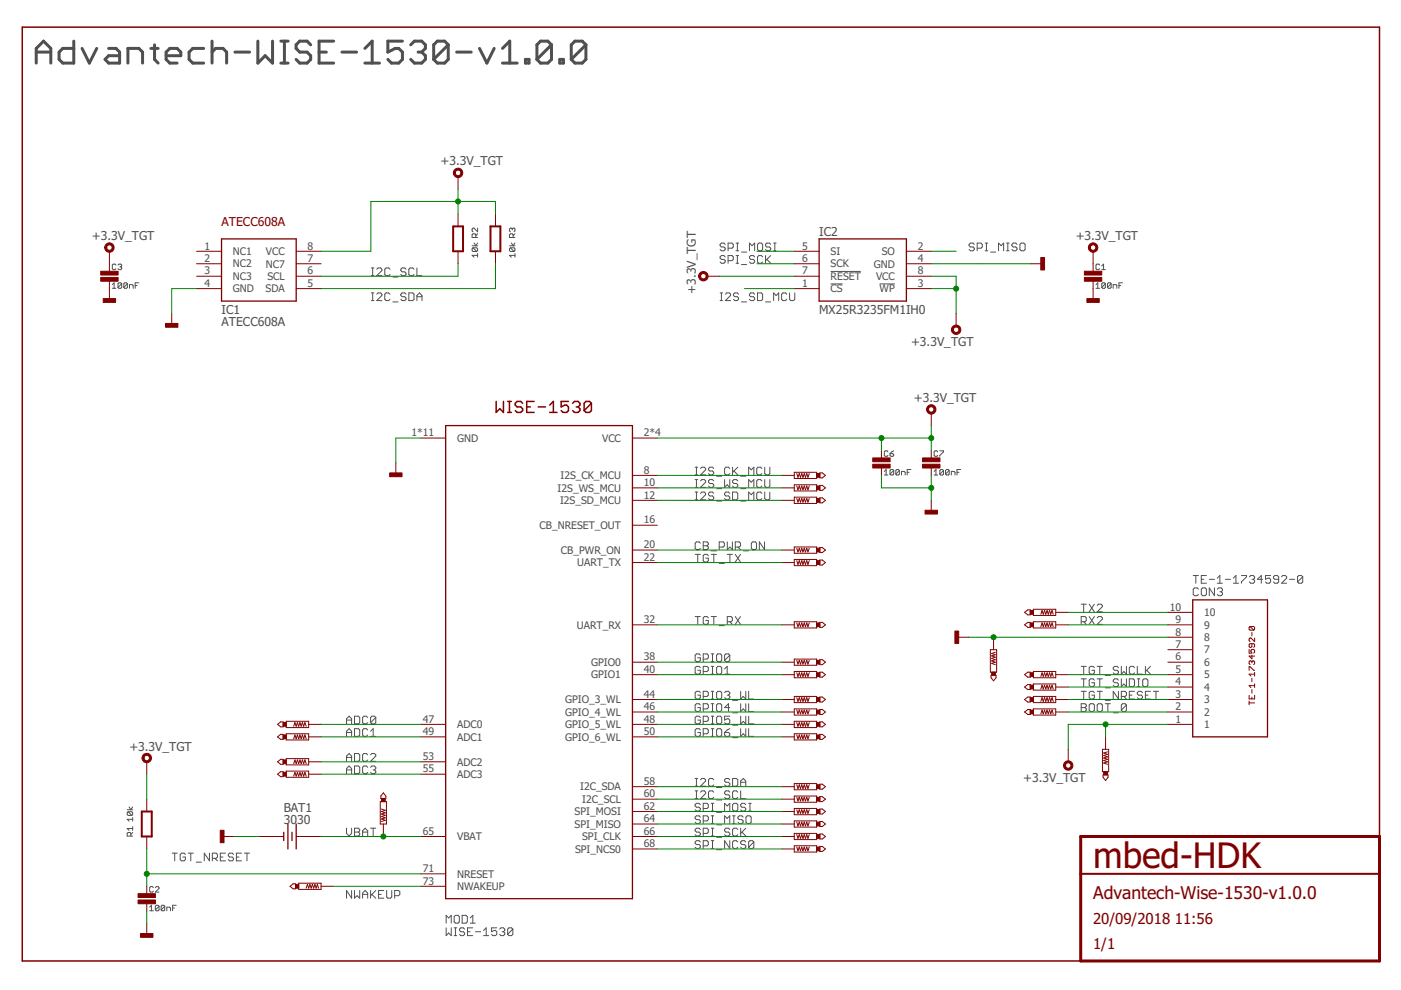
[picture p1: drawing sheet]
<svg xmlns="http://www.w3.org/2000/svg" width="297mm" height="210mm" viewBox="0 0 297 210" stroke-linecap="round" stroke-linejoin="round" font-family="sans-serif">
<g fill="none" stroke="#505050" stroke-width=".63">
<path d="M7.7 13.4v-3.1l1.5-1.6 1.6 1.6v3.1M7.7 11h3.1M15.6 8.7v4.7h-2.3l-.8-.8v-1.6l.8-.7h2.3M17.4 10.3l1.5 3.1 1.6-3.1M23 10.3h1.6l.8 .7v2.4h-2.4l-.7-.8 .7-.8h2.4M27.1 13.4v-3.1h2.3l.8 .7v2.4M32 10.3h1.5M32.8 9.5v3.1l.7 .8M35.2 11.8h3.1v-.8l-.8-.7h-1.5l-.8 .7v1.6l.8 .8h1.5M43.2 10.3h-2.3l-.8 .7v1.6l.8 .8h2.3M45 11l.7-.7h1.6l.7 .7v2.4M45 8.7v4.7"/>
<path d="M49.8 11h3.1M54.7 8.7v4.7l1.5-1.6 1.6 1.6v-4.7M59.5 13.4h1.6M59.5 8.7h1.6M60.3 8.7v4.7M65.9 9.5l-.8-.8h-1.6l-.7 .8v.8l.7 .7h1.6l.8 .8v.8l-.8 .8h-1.6l-.7-.8M67.6 11h1.6M70.7 8.7h-3.1v4.7h3.1M72.5 11h3.1M77.4 13.4h3.1M77.4 10.3l1.5-1.6v4.7M85.3 8.7h-3.1v2.3l1.6-.7h.7l.8 .7v1.6l-.8 .8h-1.5l-.8-.8"/>
<path d="M87.1 9.5l.8-.8h1.5l.8 .8v.8l-.8 .7M88.6 11h.8M89.4 11l.8 .8v.8l-.8 .8h-1.5l-.8-.8M95 9.5v3.1l-.7 .8h-1.6l-.8-.8M95 9.5l-.7-.8h-1.6l-.8 .8v3.1M95 9.5l-3.1 3.1M96.8 11h3.1M101.7 10.3l1.5 3.1 1.6-3.1M106.5 13.4h3.1M106.5 10.3l1.6-1.6v4.7M111.4 12.6h.8v.8h-.8zM116.9 9.5v3.1l-.8 .8h-1.5l-.8-.8"/>
<path d="M116.9 9.5l-.8-.8h-1.5l-.8 .8v3.1M116.9 9.5l-3.1 3.1M118.7 12.6h.8v.8h-.8zM124.2 9.5v3.1l-.8 .8h-1.5l-.8-.8M124.2 9.5l-.8-.8h-1.5l-.8 .8v3.1M124.2 9.5l-3.1 3.1"/>
</g>
<g fill="none" stroke="#505050" stroke-width=".21">
<path d="M24.6 56.2l-.2-.2h-.4l-.2 .2v.8l.2 .2h.4l.2-.2M25 56.2l.2-.2h.4l.2 .2-.2 .4M25.4 56.6h.2M25.6 56.6l.2 .2-.2 .4h-.4l-.2-.2M29.4 60h-.7v1.1M78.7 58.5h.6M78.7 56.8h.6M79 56.8v1.7M79.9 57.1l.3-.3h.5l.3 .3v.3l-1.1 1.1h1.1M82.7 57.1l-.3-.3h-.5l-.3 .3v1.1l.3 .3h.5l.3-.3M83.3 58.7h1.1M86.1 57.1l-.3-.3h-.5l-.3 .3v.3l.3 .2h.5l.3 .3v.3l-.3 .3h-.5l-.3-.3"/>
<path d="M87.8 57.1l-.3-.3h-.5l-.3 .3v1.1l.3 .3h.5l.3-.3M88.4 56.8v1.7h1.1M100.1 52.1h1.2M100.3 52.5h.8l.2 .2v.4l-.2 .2M100.3 52.5l-.2 .2v.4l.2 .2h.8M100.3 52.5l.8 .8M100.5 51.5l.4 .6 .4-.6M100.9 50.4v-.6l-.2-.2h-.4l-.2 .2v.6h1.2M101.3 54.1h-1.2l.4 .4M101.3 48.4v.7l-.8-.7-.4 .2v.3l.2 .2M101.3 53.8v.7M101.3 49.6l-.4 .4"/>
<path d="M108 52.1h1.2M108.2 52.5l-.2 .2v.4l.2 .2h.8M108.2 52.5h.8l.2 .2v.4l-.2 .2M108.2 52.5l.8 .8M108.4 51.5l.4 .6 .4-.6M108.6 48.6l.2-.2 .4 .2v.3l-.2 .2M108.6 48.6l-.2-.2-.4 .2v.3l.2 .2M108.6 48.6v.1M108.8 50.4v-.6l-.2-.2h-.4l-.2 .2v.6h1.2M109.2 54.1h-1.2l.4 .4M109.2 53.8v.7M109.2 49.6l-.4 .4"/>
<path d="M153.8 54.5l-.3-.3h-.5l-.3 .3v.2l.3 .3h.5l.3 .3v.2l-.3 .3h-.5l-.3-.3M153.8 51.8l-.3-.3h-.5l-.3 .3v.3l.3 .3h.5l.3 .2v.3l-.3 .3h-.5l-.3-.3M154.4 55.3h.8l.3-.3v-.5l-.3-.3h-.8v1.6M154.4 52.6h.8l.3-.2v-.6l-.3-.3h-.8v1.7M156.1 54.2h.5M156.1 55.8h.5M156.1 51.5h.5M156.1 53.2h.5M156.3 51.5v1.7M156.3 54.2v1.6M157.2 56.1h1.1M157.2 53.4h1.1"/>
<path d="M158.9 53.2v-1.7l.5 .6 .6-.6v1.7M160 54.5l-.3-.3h-.5l-.3 .3v.2l.3 .3h.5l.3 .3v.2l-.3 .3h-.5l-.3-.3M160.6 51.8l.3-.3h.5l.3 .3v1.1l-.3 .3h-.5l-.3-.3zM161.7 54.5l-.3-.3h-.5l-.3 .3v1l.3 .3h.5l.3-.3M162.3 54.2v1.6M162.6 55l.8 .8M163.4 51.8l-.3-.3h-.5l-.3 .3v.3l.3 .3h.5l.3 .2v.3l-.3 .3h-.5l-.3-.3M163.4 54.2l-1.1 1.1M164 51.5h.5M164 53.2h.5M164.3 51.5v1.7M176.1 57.6h6.4"/>
<path d="M206.6 51.8l-.3-.3h-.6l-.2 .3v.3l.2 .3h.6l.3 .2v.3l-.3 .3h-.6l-.2-.3M207.2 52.6h.8l.3-.2v-.6l-.3-.3h-.8v1.7M208.9 51.5h.5M208.9 53.2h.5M209.1 51.5v1.7M210 53.4h1.1M211.7 53.2v-1.7l.6 .6 .5-.6v1.7M213.4 51.5h.6M213.4 53.2h.6M213.7 51.5v1.7M215.6 51.8l-.2-.3h-.6l-.3 .3v.3l.3 .3h.6l.2 .2v.3l-.2 .3h-.6l-.3-.3M216.5 51.5h.6l.2 .3v1.1l-.2 .3h-.6l-.3-.3v-1.1z"/>
<path d="M233.2 56.2l-.2-.2h-.4l-.2 .2v.8l.2 .2h.4l.2-.2M233.6 56.4l.4-.4v1.2M233.6 57.2h.8M238 60h-.8v1.1M23.8 60.3l.4-.3v1.1M23.8 61.1h.8M25.8 60.2v.7l-.2 .2h-.4l-.2-.2M25.8 60.2l-.2-.2h-.4l-.2 .2v.7M25.8 60.2l-.8 .7M27 60.2v.7l-.2 .2h-.4l-.2-.2M27 60.2l-.2-.2h-.4l-.2 .2v.7M27 60.2l-.8 .7"/>
<path d="M27.5 61.1v-.8h.5l.2 .2v.6M28.7 60.5h.4M78.7 63.7h.6M78.7 62.1h.6M79 62.1v1.6M79.9 62.4l.3-.3h.5l.3 .3v.3l-1.1 1h1.1M82.7 62.4l-.3-.3h-.5l-.3 .3v1.1l.3 .2h.5l.3-.2M83.3 64h1.1M86.1 62.4l-.3-.3h-.5l-.3 .3v.3l.3 .2h.5l.3 .3v.3l-.3 .2h-.5l-.3-.2M86.7 62.1h.8l.3 .3v1.1l-.3 .2h-.8zM88.4 63.7v-1l.5-.6 .6 .6v1M88.4 62.9h1.1"/>
<path d="M152.7 63.7h.5M152.7 62.1h.5M153 62.1v1.6M153.8 62.4l.3-.3h.5l.3 .3v.3l-1.1 1h1.1M156.6 62.4l-.3-.3h-.5l-.3 .3v.3l.3 .2h.5l.3 .3v.3l-.3 .2h-.5l-.3-.2M157.2 64h1.1M160 62.4l-.3-.3h-.5l-.3 .3v.3l.3 .2h.5l.3 .3v.3l-.3 .2h-.5l-.3-.2M160.6 62.1h.8l.3 .3v1.1l-.3 .2h-.8zM162.3 64h1.1M164 63.7v-1.6l.5 .6 .6-.6v1.6M166.8 62.4l-.3-.3h-.5l-.3 .3v1.1l.3 .2h.5l.3-.2M167.4 62.1v1.4l.3 .2h.5l.3-.2v-1.4"/>
<path d="M176.1 60.2h2.6M186.5 60.2h3.2M232.4 61.1h.8M232.4 60.3l.3-.3v1.1M234.4 60.2v.7l-.2 .2h-.4l-.2-.2M234.4 60.2l-.2-.2h-.4l-.2 .2v.7M234.4 60.2l-.8 .7M235.6 60.2v.7l-.2 .2h-.4l-.2-.2M235.6 60.2l-.2-.2h-.4l-.2 .2v.7M235.6 60.2l-.8 .7M236 61.1v-.8h.6l.2 .2v.6M237.2 60.5h.4"/>
<path d="M147.4 99.1h.5M147.7 99.1v1.6M148.5 99.3l.3-.2h.5l.3 .2v.3l-1.1 1.1h1.1M151.3 99.3l-.3-.2h-.5l-.3 .2v.3l.3 .3h.5l.3 .2v.3l-.3 .3h-.5l-.3-.3M154.7 99.3l-.2-.2h-.6l-.3 .2v1.1l.3 .3h.6l.2-.3M155.3 99.1v1.6M155.6 99.9l.8 .8M156.4 99.1l-1.1 1M161.5 99.3l-.3-.2h-.5l-.3 .2v1.1l.3 .3h.5l.3-.3M162.1 99.1v1.3l.3 .3h.6l.2-.3v-1.3M187.5 99.9l.4-.4v1.2M188.3 95.8l-.2-.2h-.4l-.2 .2v.8l.2 .2h.4l.2-.2"/>
<path d="M188.7 96.2h.6l.2 .4-.2 .2h-.4l-.2-.2zM189.5 99.8v.7l-.2 .2h-.4l-.2-.2M189.5 99.8l-.2-.3h-.4l-.2 .3v.7M189.5 99.8l-.8 .7M189.5 95.6l-.8 .6M190.7 99.8v.7l-.2 .2h-.4l-.2-.2M190.7 99.8l-.2-.3h-.4l-.2 .3v.7M190.7 99.8l-.8 .7M193.1 99.5h-.8v1.2M198.1 99.9l.3-.4v1.2M198.8 95.8l-.2-.2h-.4l-.1 .2v.8l.1 .2h.4l.2-.2M199.3 95.6h.7v.2l-.7 .8v.2"/>
<path d="M200 99.8v.7l-.1 .2h-.4l-.2-.2M200 99.8l-.1-.3h-.4l-.2 .3v.7M200 99.8l-.7 .7M201.3 99.8v.7l-.2 .2h-.4l-.2-.2M201.3 99.8l-.2-.3h-.4l-.2 .3v.7M201.3 99.8l-.8 .7M203.7 99.5h-.8v1.2M147.4 100.7h.5M147.4 117.5h1.1M147.4 106h.5M147.4 104.3h.5M147.4 103.3h.5"/>
<path d="M147.4 101.7h.5M147.7 101.7v1.6M147.7 104.3v1.7M147.9 117.5v1.7M148.5 115.2l-.3-.3h-.5l-.3 .3v1.1l.3 .2h.5l.3-.2M148.5 102l.3-.3h.5l.3 .3v.2l-1.1 1.1h1.1M148.5 104.6l.3-.3h.5l.3 .3v.3l-1.1 1.1h1.1M149.1 114.9h.8l.3 .3v.2l-.3 .3 .3 .3v.3l-.3 .2h-.8zM149.1 115.7h.8M150.2 117.8l-.3-.3h-.5l-.3 .3v1.1l.3 .3h.5l.3-.3v-.6h-.6M150.8 117.5h1.1M150.8 116.8h1.1"/>
<path d="M151.3 102l-.3-.3h-.5l-.3 .3v.2l.3 .3h.5l.3 .3v.3l-.3 .2h-.5l-.3-.2M151.3 104.6l-.3-.3h-.5l-.3 .3v.3l.3 .3h.5l.3 .2v.3l-.3 .3h-.5l-.3-.3M151.3 117.5v1.7M151.9 106.2h1.1M151.9 103.6h1.1M151.9 101h1.1M152.5 116h.8l.3-.3v-.5l-.3-.3h-.8v1.6M152.5 119.4h1.1M153.6 101.7v1.6l.6-.5 .5 .5v-1.6M154.2 114.9v1.6l.5-.5 .6 .5v-1.6M154.2 117.5h1.1M154.7 104.6l-.2-.3h-.6l-.3 .3v.3l.3 .3h.6l.2 .2v.3l-.2 .3h-.6l-.3-.3"/>
<path d="M154.7 117.5v1.7M155.3 104.3h.8l.3 .3v1.1l-.3 .3h-.8zM155.9 117.5l1.1 1.7M155.9 116h.8l.3-.3v-.5l-.3-.3h-.8v1.6M156.4 102l-.3-.3h-.5l-.3 .3v.2l.3 .3h.5l.3 .3v.3l-.3 .2h-.5l-.3-.2M156.4 116l.6 .5M157 117.5l-1.1 1.7M157 106.2h1.1M157 103.6h1.1M157 101h1.1M157.6 116.8h1.1M158.7 100.7v-1.6l.6 .5 .5-.5v1.6"/>
<path d="M158.7 103.3v-1.6l.6 .5 .5-.5v1.6M158.7 106v-1.7l.6 .6 .5-.6v1.7M159.6 114.9h.5l.3 .3v1.1l-.3 .2h-.5l-.3-.2v-1.1zM161.5 104.6l-.3-.3h-.5l-.3 .3v1.1l.3 .3h.5l.3-.3M161.5 102l-.3-.3h-.5l-.3 .3v1.1l.3 .2h.5l.3-.2M162.1 114.9v1.6l-1.1-1.6v1.6M162.1 104.3v1.4l.3 .3h.6l.2-.3v-1.4M162.1 101.7v1.4l.3 .2h.6l.2-.2v-1.4M187.5 100.7h.8M191.1 100.7v-.8h.6l.2 .2v.6M192.3 100.1h.4M198.1 100.7h.7"/>
<path d="M201.7 100.7v-.8h.6l.2 .2v.6M202.9 100.1h.4M147.4 130.7h1.1M147.9 130.7v1.7M148.5 138.9l-.3-.3h-.5l-.3 .3v1.1l.3 .3h.5l.3-.3v-.5h-.6M149.1 139.7h.8l.3-.2v-.6l-.3-.3h-.8v1.7M150.2 131l-.3-.3h-.5l-.3 .3v1.1l.3 .3h.5l.3-.3v-.5h-.6M150.8 130.7h1.1M150.8 138.6h.5M151.1 138.6v1.7M151.3 130.7v1.7M152.2 138.6h.5l.3 .3v1.1l-.3 .3h-.5l-.3-.3v-1.1z"/>
<path d="M152.5 132.7h1.1M154.2 131.8h.8l.3-.2v-.6l-.3-.3h-.8v1.7M154.7 138.9l-.2-.3h-.6l-.3 .3v1.1M154.7 138.9v1.1l-.2 .3h-.6l-.3-.3M154.7 138.9l-1.1 1.1M154.7 131.8l.6 .6M155.9 130.7l1.1 1.7M157 130.7l-1.1 1.7M229.2 131.8h.8l.3-.2v-.6l-.3-.3h-.8v1.7M229.2 128.1h1.1M229.8 128.1v1.6M229.8 131.8l.5 .6"/>
<path d="M230.9 128.1l1.1 1.6M230.9 130.7l1.1 1.7M232 128.1l-1.1 1.6M232 130.7l-1.1 1.7M232.6 131l.3-.3h.5l.3 .3v.3l-1.1 1.1h1.1M232.6 128.4l.3-.3h.5l.3 .3v.2l-1.1 1.1h1.1M253 122h1.1M253.5 122v1.7M254.1 124.9l-.3-.2h-.5l-.3 .2v1.1l.3 .3h.5l.3-.3M254.7 122.8h.5M255 124.7h.5l.3 .2v1.1l-.3 .3h-.5l-.3-.3v-1.1zM255.8 122h-1.1v1.7h1.1"/>
<path d="M256.4 122.8h1.1M257.5 124.7v1.6l-1.1-1.6v1.6M258.1 124.9l.3-.2h.5l.3 .2v.3l-.3 .3M258.1 123.7h1.1M258.1 122.6l.5-.6v1.7M258.6 125.5h.3M258.9 125.5l.3 .3v.2l-.3 .3h-.5l-.3-.3M259.8 122.8h1.1M261.5 123.7h1.1M261.5 122.6l.5-.6v1.7M263.2 122h1.1v.3l-1.1 1.1v.3M264.9 122.3l.3-.3h.5l.3 .3v.3l-.3 .2"/>
<path d="M265.5 122.8h.2M265.7 122.8l.3 .3v.3l-.3 .3h-.5l-.3-.3M267.7 122.8h-1.1l.8-.8v1.7M269.4 122h-1.1v.8l.6-.2h.2l.3 .2v.6l-.3 .3h-.5l-.3-.3M271.1 122.8h-.8l-.3-.2v-.3l.3-.3h.5l.3 .3v1.1l-.3 .3h-.5l-.3-.3M271.7 122.3l.3-.3h.5l.3 .3v.3l-1.1 1.1h1.1M273.4 122.8h1.1M276.2 122.3l-.3-.3h-.5l-.3 .3v1.1M276.2 122.3v1.1l-.3 .3h-.5l-.3-.3M276.2 122.3l-1.1 1.1M73.5 153.5v-1.1l.5-.6 .5 .6v1.1M73.5 156.1v-1.1l.5-.5 .5 .5v1.1"/>
<path d="M73.5 152.7h1M73.5 155.3h1M75.2 151.8h.8l.3 .3v1.1l-.3 .3h-.8zM75.2 154.5h.8l.3 .3v1.1l-.3 .2h-.8zM75.2 159.8h.8l.3 .2v1.1l-.3 .3h-.8zM78 152.1l-.3-.3h-.5l-.3 .3v1.1l.3 .3h.5l.3-.3M78 154.8l-.3-.3h-.5l-.3 .3v1.1l.3 .2h.5l.3-.2M78.6 156.1h1.1M78.6 155l.5-.5v1.6M79.7 152.1v1.1l-.3 .3h-.6l-.2-.3M79.7 152.1l-.3-.3h-.6l-.2 .3v1.1M79.7 152.1l-1.1 1.1"/>
<path d="M148.5 141.6l-.3-.3h-.5l-.3 .3v1.1l.3 .2h.5l.3-.2v-.6h-.6M148.5 146.9l-.3-.3h-.5l-.3 .3v1l.3 .3h.5l.3-.3v-.5h-.6M148.5 149.5l-.3-.3h-.5l-.3 .3v1.1l.3 .3h.5l.3-.3v-.6h-.6M148.5 152.1l-.3-.3h-.5l-.3 .3v1.1l.3 .3h.5l.3-.3v-.5h-.6M148.5 154.8l-.3-.3h-.5l-.3 .3v1.1l.3 .2h.5l.3-.2v-.6h-.6M149.1 150.3h.8l.3-.3v-.5l-.3-.3h-.8v1.7M149.1 142.4h.8l.3-.3v-.5l-.3-.3h-.8v1.6M149.1 147.7h.8l.3-.3v-.5l-.3-.3h-.8v1.6M149.1 153h.8l.3-.3v-.6l-.3-.3h-.8v1.7M149.1 155.6h.8l.3-.3v-.5l-.3-.3h-.8v1.6M150.8 141.3h.5M150.8 142.9h.5"/>
<path d="M150.8 146.6h.5M150.8 148.2h.5M150.8 149.2h.5M150.8 150.9h.5M150.8 153.5h.5M150.8 151.8h.5M150.8 156.1h.5M150.8 154.5h.5M150.8 140.3h.5M151.1 141.3v1.6M151.1 146.6v1.6M151.1 149.2v1.7"/>
<path d="M151.1 151.8v1.7M151.1 154.5v1.6M152.2 141.3h.5l.3 .3v1.1l-.3 .2h-.5l-.3-.2v-1.1zM152.2 146.6h.5l.3 .3v1l-.3 .3h-.5l-.3-.3v-1zM152.2 149.2h.5l.3 .3v1.1l-.3 .3h-.5l-.3-.3v-1.1zM152.2 151.8h.5l.3 .3v1.1l-.3 .3h-.5l-.3-.3v-1.1zM152.2 154.5h.5l.3 .3v1.1l-.3 .2h-.5l-.3-.2v-1.1zM153.6 155.3h.9l.2 .3v.3l-.2 .2h-.6l-.3-.2zM153.6 146.9l.3-.3h.6l.2 .3v.2l-.2 .3M153.6 141.8l.6-.5v1.6M153.6 142.9h1.1M154.2 147.4h.3"/>
<path d="M154.5 147.4l.2 .3v.2l-.2 .3h-.6l-.3-.3M154.7 151.8h-1.1v.9l.6-.3h.3l.2 .3v.5l-.2 .3h-.6l-.3-.3M154.7 150h-1.1l.9-.8v1.7M154.7 154.5l-1.1 .8M155.3 148.5h1.1M155.3 151.1h1.1M155.3 153.8h1.1M155.3 156.4h1.1M157 146.6v1.6l.6-.5 .5 .5v-1.6M157 149.2v1.7l.6-.6 .5 .6v-1.7M157 151.8v1.7l.6-.5 .5 .5v-1.7M157 154.5v1.6l.6-.5 .5 .5v-1.6"/>
<path d="M158.7 146.6v1.6h1.1M158.7 149.2v1.7h1.1M158.7 151.8v1.7h1.1M158.7 154.5v1.6h1.1M229.2 141.3h1.1M229.2 143.9h1.1M229.2 146.6h1.1M229.2 149.2h.8l.3 .3v.3l-.3 .2 .3 .3v.3l-.3 .3h-.8zM229.2 150h.8M229.8 141.3v1.6M229.8 143.9v1.7M229.8 146.6v1.6"/>
<path d="M231.2 149.2h.6l.2 .3v1.1l-.2 .3h-.6l-.3-.3v-1.1zM232 141.6l-.2-.3h-.6l-.3 .3v1.1l.3 .2h.6l.2-.2v-.6h-.5M232 144.2l-.2-.3h-.6l-.3 .3v1.1l.3 .3h.6l.2-.3v-.5h-.5M232 146.9l-.2-.3h-.6l-.3 .3v1l.3 .3h.6l.2-.3v-.5h-.5M232.6 141.3h1.1M232.6 143.9h1.1M232.6 146.6h1.1M232.6 149.5l.3-.3h.5l.3 .3v1.1l-.3 .3h-.5l-.3-.3zM233.2 141.3v1.6M233.2 143.9v1.7M233.2 146.6v1.6M234.3 143.2h1.1"/>
<path d="M234.3 145.8h1.1M234.3 148.5h1.1M234.3 149.2h1.1M234.9 149.2v1.7M236 151.1h1.1M237.1 141.6l-.2-.3h-.6l-.3 .3v.2l.3 .3h.6l.2 .3v.3l-.2 .2h-.6l-.3-.2M237.1 144.2l-.2-.3h-.6l-.3 .3v.3l.3 .3h.6l.2 .2v.3l-.2 .3h-.6l-.3-.3M237.1 146.6v1.6l-1.1-1.6v1.6M237.7 141.3v1.6l.6-.5 .5 .5v-1.6M237.7 143.9v1.7l.6-.6 .5 .6v-1.7M237.7 147.7h.8l.3-.3v-.5l-.3-.3h-.8v1.6M238.3 147.7l.5 .5"/>
<path d="M238.8 149.5l-.3-.3h-.5l-.3 .3v1.1M238.8 149.5v1.1l-.3 .3h-.5l-.3-.3M238.8 149.5l-1.1 1.1M239.4 143.9h.9l.2 .3v1.1l-.2 .3h-.9zM239.4 147.4h.6M240.5 141.6l-.2-.3h-.6l-.3 .3v1.1l.3 .2h.6l.2-.2M240.5 146.6h-1.1v1.6h1.1M241.1 141.3v1.6h1.1M241.1 143.9h.6M241.1 145.6h.6M241.4 143.9v1.7M242.2 146.9l-.2-.3h-.6l-.3 .3v.2l.3 .3h.6l.2 .3v.2l-.2 .3h-.6l-.3-.3"/>
<path d="M242.5 143.9h.6l.3 .3v1.1l-.3 .3h-.6l-.2-.3v-1.1zM242.8 141.3v1.6M242.8 147.4h.6M243.1 142.1l.8 .8M243.9 146.6h-1.1v1.6h1.1M243.9 141.3l-1.1 1.1M244.5 146.6h1.1M245.1 146.6v1.6M27 171.7h1.1M27.2 172.1h.7l.2 .2v.4l-.2 .2M27.2 172.1l-.2 .2v.4l.2 .2h.7M27.2 172.1l.7 .8"/>
<path d="M27.4 171.1l.3 .6 .4-.6M27.7 177.3v-.6l-.1-.2h-.4l-.2 .2v.6h1.1M28.1 173.7h-1.1l.4 .4M28.1 173.3v.8M28.1 175.3v.8M28.1 176.5l-.4 .4M28.1 175.7h-1.1l.4 .4M73.5 161.4v-1.1l.5-.5 .5 .5v1.1M73.5 164v-1l.5-.6 .5 .6v1M73.5 175.6v1.1l.5 .5 .5-.5v-1.1M73.5 160.6h1M73.5 163.2h1"/>
<path d="M75.2 175.6h.8l.3 .3v.2l-.3 .3 .3 .3v.3l-.3 .2h-.8zM75.2 162.4h.8l.3 .3v1.1l-.3 .2h-.8zM75.2 176.4h.8M76.9 177.2v-1.1l.5-.5 .6 .5v1.1M76.9 176.4h1.1M78 160l-.3-.2h-.5l-.3 .2v1.1l.3 .3h.5l.3-.3M78 162.7l-.3-.3h-.5l-.3 .3v1.1l.3 .2h.5l.3-.2M78.6 160l.2-.2h.6l.3 .2v.3l-1.1 1.1h1.1M78.6 162.7l.2-.3h.6l.3 .3v.3l-.3 .2M78.6 175.6h1.1M79.1 175.6v1.6M79.1 163.2h.3"/>
<path d="M79.4 163.2l.3 .3v.3l-.3 .2h-.6l-.2-.2M147.4 169.3h.5M147.4 167.7h.5M147.4 166.7h.5M147.4 165.1h.5M147.7 165.1v1.6M147.7 167.7v1.6M148.5 178.5l-.3-.3h-.5l-.3 .3v.3l.3 .3h.5l.3 .2v.3l-.3 .3h-.5l-.3-.3M148.5 175.9l-.3-.3h-.5l-.3 .3v.2l.3 .3h.5l.3 .3v.3l-.3 .2h-.5l-.3-.2M148.5 170.6l-.3-.3h-.5l-.3 .3v.3l.3 .3h.5l.3 .2v.3l-.3 .3h-.5l-.3-.3M148.5 173.2l-.3-.2h-.5l-.3 .2v.3l.3 .3h.5l.3 .3v.2l-.3 .3h-.5l-.3-.3M148.5 168l.3-.3h.5l.3 .3v.2l-1.1 1.1h1.1"/>
<path d="M148.5 165.3l.3-.2h.5l.3 .2v.3l-1.1 1.1h1.1M149.1 171.4h.8l.3-.2v-.6l-.3-.3h-.8v1.7M149.1 174.1h.8l.3-.3v-.6l-.3-.2h-.8v1.6M149.1 176.7h.8l.3-.3v-.5l-.3-.3h-.8v1.6M149.1 179.3h.8l.3-.2v-.6l-.3-.3h-.8v1.7M150.8 177.2h.5M150.8 175.6h.5M150.8 178.2h.5M150.8 179.9h.5M150.8 173h.5M150.8 174.6h.5M150.8 170.3h.5"/>
<path d="M150.8 172h.5M151.1 170.3v1.7M151.1 173v1.6M151.1 175.6v1.6M151.1 178.2v1.7M151.3 168l-.3-.3h-.5l-.3 .3v1.1l.3 .2h.5l.3-.2M151.3 165.3l-.3-.2h-.5l-.3 .2v1.1l.3 .3h.5l.3-.3M151.9 169.6h1.1M151.9 167h1.1M151.9 177.5h1.1M151.9 174.9h1.1M151.9 172.2h1.1"/>
<path d="M153.6 172v-1.7l.6 .6 .5-.6v1.7M153.6 174.6v-1.6l.6 .5 .5-.5v1.6M154.7 175.9l-.2-.3h-.6l-.3 .3v.2l.3 .3h.6l.2 .3v.3l-.2 .2h-.6l-.3-.2M154.7 168l-.2-.3h-.6l-.3 .3v.2l.3 .3h.6l.2 .3v.3l-.2 .2h-.6l-.3-.2M154.7 165.3l-.2-.2h-.6l-.3 .2v.3l.3 .3h.6l.2 .2v.3l-.2 .3h-.6l-.3-.3M154.7 178.2v1.7l-1.1-1.7v1.7M155.3 165.1h.8l.3 .2v1.1l-.3 .3h-.8zM155.3 173h.6M155.3 174.6h.6M155.6 170.3h.5l.3 .3v1.1l-.3 .3h-.5l-.3-.3v-1.1zM155.6 173v1.6M156.4 175.9l-.3-.3h-.5l-.3 .3v1.1l.3 .2h.5l.3-.2"/>
<path d="M156.4 168l-.3-.3h-.5l-.3 .3v1.1l.3 .2h.5l.3-.2M156.4 178.5l-.3-.3h-.5l-.3 .3v1.1l.3 .3h.5l.3-.3M157 167.7v1.6h1.1M157 166.7v-1.1l.6-.5 .5 .5v1.1M157 175.6v1.6M157 165.9h1.1M157.3 176.4l.8 .8M157.6 173.2l-.3-.2h-.6l-.2 .2v.3l.2 .3h.6l.3 .3v.2l-.3 .3h-.6l-.2-.3M158.1 170.6l-.3-.3h-.5l-.3 .3v.3l.3 .3h.5l.3 .2v.3l-.3 .3h-.5l-.3-.3M158.1 178.5l-.3-.3h-.5l-.3 .3v.3l.3 .3h.5l.3 .2v.3l-.3 .3h-.5l-.3-.3M158.1 175.6l-1.1 1.1M158.2 173.2l.2-.2h.6l.3 .2v1.1l-.3 .3h-.6l-.2-.3z"/>
<path d="M158.7 170.3h.6M158.7 172h.6M159 170.3v1.7M159.8 178.5l-.2-.3h-.6l-.3 .3v1.1M159.8 178.5v1.1l-.2 .3h-.6l-.3-.3M159.8 178.5l-1.1 1.1M31.7 192.3l.4-.4v1.2M31.7 193.1h.8M32.5 188.2l-.2-.2h-.4l-.2 .2v.8l.2 .1h.4l.2-.1M32.9 188.2l.2-.2h.4l.2 .2v.2l-.8 .7h.8M33.7 192.2v.7l-.2 .2h-.4l-.2-.2M33.7 192.2l-.2-.3h-.4l-.2 .3v.7"/>
<path d="M33.7 192.2l-.8 .7M34.9 192.2v.7l-.2 .2h-.3l-.2-.2M34.9 192.2l-.2-.3h-.3l-.2 .3v.7M34.9 192.2l-.7 .7M35.4 193.1v-.8h.6l.2 .2v.6M36.5 180.9h1.1M36.6 192.5h.4M37 180.9v1.6M37.4 191.9h-.8v1.2M39.3 181.2l-.3-.3h-.5l-.3 .3v1l.3 .3h.5l.3-.3v-.5h-.5M39.9 180.9h1.1M40.4 180.9v1.6"/>
<path d="M41.6 182.8h1.1M44.4 180.9v1.6l-1.1-1.6v1.6M45 182h.8l.3-.3v-.5l-.3-.3h-.8v1.6M45.6 182l.5 .5M46.7 181.7h.6M47.8 180.9h-1.1v1.6h1.1M49.5 181.2l-.3-.3h-.5l-.3 .3v.2l.3 .3h.5l.3 .3v.2l-.3 .3h-.5l-.3-.3M50.1 181.7h.6M51.2 180.9h-1.1v1.6h1.1M51.8 180.9h1.1M52.4 180.9v1.6M74.5 188.8v1.6l-1-1.6v1.6"/>
<path d="M75.2 188.8v1.6l.5-.5 .6 .5v-1.6M76.9 190.4v-1l.5-.6 .6 .6v1M76.9 189.6h1.1M78.6 188.8v1.6M78.8 189.6l.9 .8M79.7 188.8l-1.1 1.1M80.3 189.6h.5M81.4 188.8h-1.1v1.6h1.1M82 188.8v1.4l.3 .2h.5l.3-.2v-1.4M83.7 189.9h.8l.3-.3v-.5l-.3-.3h-.8v1.6M94.6 195.7v-1.6l.5 .5 .6-.5v1.6M94.6 196.7v1.7l.5-.6 .6 .6v-1.7"/>
<path d="M96.3 198.4h.5M96.3 196.7h.5M96.6 196.7v1.7M96.6 194.1h.5l.3 .3v1.1l-.3 .2h-.5l-.3-.2v-1.1zM98 194.1h.8l.3 .3v1.1l-.3 .2h-.8zM98.5 197l-.3-.3h-.5l-.3 .3v.3l.3 .2h.5l.3 .3v.3l-.3 .3h-.5l-.3-.3M99.1 197.5h.6M99.7 195.7h1.1M99.7 194.6l.5-.5v1.6M100.2 196.7h-1.1v1.7h1.1M100.8 197.5h1.1M102.5 198.4h1.1"/>
<path d="M102.5 197.3l.6-.6v1.7M105.3 196.7h-1.1v.8l.6-.2h.3l.2 .2v.6l-.2 .3h-.6l-.3-.3M105.9 197l.3-.3h.5l.3 .3v.3l-.3 .2M106.5 197.5h.2M106.7 197.5l.3 .3v.3l-.3 .3h-.5l-.3-.3M108.7 197v1.1l-.2 .3h-.6l-.3-.3M108.7 197l-.2-.3h-.6l-.3 .3v1.1M108.7 197l-1.1 1.1M151.9 180.1h1.1"/>
</g>
<g fill="none" stroke="#800000" stroke-width=".32">
<path d="M105.2 85.1v2.3l.8-.7 .7 .7v-2.3M107.6 87.4h.8M107.6 85.1h.8M108 85.1v2.3M110.8 85.5l-.4-.4h-.8l-.4 .4v.4l.4 .4h.8l.4 .4v.4l-.4 .3h-.8l-.4-.3M111.7 86.3h.8M113.2 85.1h-1.5v2.3h1.5M114.1 86.3h1.6M116.5 87.4h1.6M116.5 85.9l.8-.8v2.3M120.5 85.1h-1.5v1.2l.7-.4h.4l.4 .4v.8l-.4 .3h-.7l-.4-.3M121.4 85.5l.4-.4h.8l.4 .4v.4l-.4 .4"/>
<path d="M122.2 86.3h.4M122.6 86.3l.4 .4v.4l-.4 .3h-.8l-.4-.3M125.4 85.5v1.6l-.4 .3h-.8l-.4-.3M125.4 85.5l-.4-.4h-.8l-.4 .4v1.6M125.4 85.5l-1.6 1.6M292.5 177.4v-171.6h-287.8v198h224.4"/>
</g>
<path d="M229.1 177.4h63.4v26.4h-63.4z" fill="none" stroke="#800000" stroke-width=".63"/>
<path d="M96.1 48h2.1v5.3h-2.1zM104 48h2.1v5.3h-2.1zM30.1 172.1h2.1v5.3h-2.1zM229.1 185.3h63.4" fill="none" stroke="#800000" stroke-width=".42"/>
<g fill="none" stroke="#800000" stroke-width=".21">
<path d="M97.1 37.4v2.7M23.2 53.3v4.2M23.2 59.6v4.2M41.7 53.3h5.3M41.7 58.6h5.3M41.7 55.9h5.3M62.8 53.3h5.3M62.8 58.6h5.3M62.8 55.9h5.3M97.1 45.4v2.6M97.1 53.3v2.6M105.1 45.4v2.6"/>
<path d="M105.1 53.3v2.6M149.9 58.6h2.7M168.4 53.3h5.3M168.4 58.6h5.3M168.4 55.9h5.3M192.2 53.3h5.2M192.2 58.6h5.2M192.2 55.9h5.2M218.6 55.9h2.6M231.8 53.3v4.2M231.8 59.6v4.2M36.4 66.5v2.6"/>
<path d="M41.7 61.2h5.3M62.8 61.2h5.3M168.4 61.2h5.3M192.2 61.2h5.2M202.7 66.5v2.6M83.9 98.1v2.7M89.2 92.9h5.3M134.1 92.9h5.3M186.9 95.5v1.6M186.9 99.2v1.6M197.4 87.6v2.6M197.4 95.5v1.6"/>
<path d="M197.4 99.2v1.6M134.1 100.8h5.3M134.1 103.4h5.3M134.1 106.1h5.3M134.1 111.4h5.3M134.1 116.6h5.3M134.1 119.3h5.3M165.8 100.8h2.6M165.8 103.4h2.6M165.8 106.1h2.6M165.8 116.6h2.6M165.8 119.3h2.6"/>
<path d="M168.4 100.1h4.7v1.4h-4.7zM168.4 102.8h4.7v1.3h-4.7zM168.4 105.4h4.7v1.3h-4.7zM168.4 116h4.7v1.3h-4.7zM168.4 118.6h4.7v1.3h-4.7zM168.9 100.4l.3 .8 .3-.8 .2 .8 .3-.8 .2 .8 .3-.8 .3 .8 .2-.8 .3 .8 .3-.8M168.9 103l.3 .8 .3-.8 .2 .8 .3-.8 .2 .8 .3-.8 .3 .8 .2-.8 .3 .8 .3-.8M168.9 105.7l.3 .8 .3-.8 .2 .8 .3-.8 .2 .8 .3-.8 .3 .8 .2-.8 .3 .8 .3-.8M168.9 116.2l.3 .8 .3-.8 .2 .8 .3-.8 .2 .8 .3-.8 .3 .8 .2-.8 .3 .8 .3-.8M168.9 118.9l.3 .8 .3-.8 .2 .8 .3-.8 .2 .8 .3-.8 .3 .8 .2-.8 .3 .8 .3-.8M173.8 100.3h.5l.7 .5-.7 .5h-.5zM173.8 102.9h.5l.7 .5-.7 .6h-.5z"/>
<path d="M173.8 105.6h.5l.7 .5-.7 .5h-.5zM173.8 116.1h.5l.7 .5-.7 .6h-.5zM173.8 118.7h.5l.7 .6-.7 .5h-.5zM197.4 106.1v2.6M134.1 132.5h5.3M165.8 132.5h2.6M168.4 131.8h4.7v1.3h-4.7zM168.4 139.7h4.7v1.4h-4.7zM168.9 140l.3 .8 .3-.8 .2 .8 .3-.8 .2 .8 .3-.8 .3 .8 .2-.8 .3 .8 .3-.8M168.9 132.1l.3 .8 .3-.8 .2 .8 .3-.8 .2 .8 .3-.8 .3 .8 .2-.8 .3 .8 .3-.8M173.8 132h.5l.7 .5-.7 .5h-.5zM173.8 139.9h.5l.7 .5-.7 .5h-.5z"/>
<path d="M202.7 135.1h2.7M210 137.8h1.3v4.7h-1.3zM210.7 135.1v2.7M211 138.3l-.8 .3 .8 .2-.8 .3 .8 .2-.8 .3 .8 .3-.8 .2 .8 .3-.8 .3 .8 .2M217.2 129.8l.7-.5h.5v1.1h-.5zM217.2 132.5l.7-.5h.5v1h-.5zM219.1 129.2h4.7v1.3h-4.7zM219.1 131.8h4.7v1.3h-4.7zM220.7 132.9l.2-.8 .3 .8 .3-.8 .2 .8 .3-.8 .2 .8 .3-.8 .3 .8 .3-.8 .2 .8M220.7 130.2l.2-.8 .3 .8 .3-.8 .2 .8 .3-.8 .2 .8 .3-.8 .3 .8 .3-.8 .2 .8M223.8 132.5h2.7M223.8 129.8h2.7"/>
<path d="M247.6 137.8h5.3M247.6 135.1h5.3M247.6 132.5h5.3M247.6 129.8h5.3M264.8 137.7v.8h.6l-.2-.4 .2-.4h.4l.2 .2v.4l-.2 .2M265 132.8l-.2 .2v.4l.2 .2h.8M265 132.8h.8l.2 .2v.4l-.2 .2M265 132.8l.8 .8M265.4 136.5v.6l-.2 .2-.4-.2v-.4l.2-.2h.8l.2 .2v.4l-.2 .2M265.4 134v.8M265.4 138.9v.8l-.6-.6h1.2M266 135.3v.7l-.8-.7-.4 .2v.3l.2 .2"/>
<path d="M58.8 156.2l.7-.5h.5v1.1h-.5zM58.8 153.6l.7-.5h.5v1h-.5zM60.7 155.6h4.7v1.3h-4.7zM60.7 152.9h4.7v1.4h-4.7zM62.3 154l.2-.8 .3 .8 .3-.8 .2 .8 .3-.8 .3 .8 .2-.8 .3 .8 .2-.8 .3 .8M62.3 156.6l.2-.8 .3 .8 .3-.8 .2 .8 .3-.8 .3 .8 .2-.8 .3 .8 .2-.8 .3 .8M65.4 153.6h2.7M65.4 156.2h2.7M89.2 153.6h5.3M89.2 156.2h5.3M134.1 153.6h5.3M134.1 151h5.3"/>
<path d="M134.1 148.3h5.3M134.1 143h5.3M134.1 140.4h5.3M134.1 156.2h5.3M165.8 153.6h2.6M165.8 151h2.6M165.8 148.3h2.6M165.8 143h2.6M165.8 140.4h2.6M165.8 156.2h2.6M168.4 142.4h4.7v1.3h-4.7zM168.4 147.7h4.7v1.3h-4.7z"/>
<path d="M168.4 150.3h4.7v1.3h-4.7zM168.4 152.9h4.7v1.4h-4.7zM168.4 155.6h4.7v1.3h-4.7zM168.9 155.8l.3 .8 .3-.8 .2 .8 .3-.8 .2 .8 .3-.8 .3 .8 .2-.8 .3 .8 .3-.8M168.9 153.2l.3 .8 .3-.8 .2 .8 .3-.8 .2 .8 .3-.8 .3 .8 .2-.8 .3 .8 .3-.8M168.9 150.6l.3 .7 .3-.7 .2 .7 .3-.7 .2 .7 .3-.7 .3 .7 .2-.7 .3 .7 .3-.7M168.9 147.9l.3 .8 .3-.8 .2 .8 .3-.8 .2 .8 .3-.8 .3 .8 .2-.8 .3 .8 .3-.8M168.9 142.6l.3 .8 .3-.8 .2 .8 .3-.8 .2 .8 .3-.8 .3 .8 .2-.8 .3 .8 .3-.8M173.8 142.5h.5l.7 .5-.7 .6h-.5zM173.8 147.8h.5l.7 .5-.7 .5h-.5zM173.8 150.4h.5l.7 .6-.7 .5h-.5zM173.8 153.1h.5l.7 .5-.7 .5h-.5z"/>
<path d="M173.8 155.7h.5l.7 .5-.7 .6h-.5zM210.1 143.2h1.1v.5l-.5 .7-.6-.7zM217.2 143l.7-.5h.5v1.1h-.5zM217.2 145.7l.7-.6h.5v1.1h-.5zM217.2 148.3l.7-.5h.5v1h-.5zM217.2 151l.7-.6h.5v1.1h-.5zM219.1 142.4h4.7v1.3h-4.7zM219.1 145h4.7v1.3h-4.7zM219.1 147.7h4.7v1.3h-4.7zM219.1 150.3h4.7v1.3h-4.7zM220.7 143.4l.2-.8 .3 .8 .3-.8 .2 .8 .3-.8 .2 .8 .3-.8 .3 .8 .3-.8 .2 .8M220.7 146.1l.2-.8 .3 .8 .3-.8 .2 .8 .3-.8 .2 .8 .3-.8 .3 .8 .3-.8 .2 .8"/>
<path d="M220.7 148.7l.2-.8 .3 .8 .3-.8 .2 .8 .3-.8 .2 .8 .3-.8 .3 .8 .3-.8 .2 .8M220.7 151.3l.2-.7 .3 .7 .3-.7 .2 .7 .3-.7 .2 .7 .3-.7 .3 .7 .3-.7 .2 .7M223.8 151h2.7M223.8 148.3h2.7M223.8 145.7h2.7M223.8 143h2.7M226.5 158.9v2.6M233.7 158.9h1.4v4.7h-1.4zM234.4 156.2v2.7M234.8 159.4l-.8 .3 .8 .2-.8 .3 .8 .3-.8 .2 .8 .3-.8 .2 .8 .3-.8 .3 .8 .3M247.6 153.6h5.3M247.6 151h5.3"/>
<path d="M247.6 148.3h5.3M247.6 145.7h5.3M247.6 143h5.3M247.6 140.4h5.3M264.8 149h1.2M264.8 142.1v-.7l1.2 .7M264.8 147.4v.8h1.2v-.8M264.8 148.6v.8M265.4 140.3l-.2-.2-.4 .2v.4l.2 .2M265.4 140.3l.2-.2 .4 .2v.4l-.2 .2M265.4 140.3v.2M265.4 143.8v.7"/>
<path d="M265.4 146.2v.8M265.4 147.8v.4M266 142.6v.7M266 145v.8M266 145.4h-1.2l.4 .4M266 142.9h-1.2l.4 .4M31.1 161.5v2.6M31.1 169.4v2.7M31.1 177.4v2.6M47 177.4h2.6M54.9 177.4h5.3M58.8 164.1l.7-.5h.5v1.1h-.5z"/>
<path d="M58.8 161.5l.7-.5h.5v1.1h-.5zM60.7 160.8h4.7v1.4h-4.7zM60.7 163.5h4.7v1.3h-4.7zM62.3 161.9l.2-.8 .3 .8 .3-.8 .2 .8 .3-.8 .3 .8 .2-.8 .3 .8 .2-.8 .3 .8M62.3 164.5l.2-.7 .3 .7 .3-.7 .2 .7 .3-.7 .3 .7 .2-.7 .3 .7 .2-.7 .3 .7M62.8 177.4h5.3M65.4 161.5h2.7M65.4 164.1h2.7M80.6 170h1.3v4.7h-1.3zM80.9 171.5l.8 .3-.8 .3 .8 .2-.8 .3 .8 .3-.8 .2 .8 .3-.8 .3 .8 .2-.8 .3M81.3 168.1l.5 .7v.5h-1v-.5zM81.3 174.7v2.7"/>
<path d="M89.2 161.5h5.3M89.2 164.1h5.3M89.2 177.4h5.3M134.1 166.8h5.3M134.1 169.4h5.3M134.1 172.1h5.3M134.1 174.7h5.3M134.1 177.4h5.3M165.8 166.8h2.6M165.8 169.4h2.6M165.8 172.1h2.6M165.8 174.7h2.6"/>
<path d="M165.8 177.4h2.6M168.4 166.1h4.7v1.3h-4.7zM168.4 168.8h4.7v1.3h-4.7zM168.4 171.4h4.7v1.3h-4.7zM168.4 174.1h4.7v1.3h-4.7zM168.4 176.7h4.7v1.3h-4.7zM168.4 179.3h4.7v1.4h-4.7zM168.9 179.6l.3 .8 .3-.8 .2 .8 .3-.8 .2 .8 .3-.8 .3 .8 .2-.8 .3 .8 .3-.8M168.9 177l.3 .8 .3-.8 .2 .8 .3-.8 .2 .8 .3-.8 .3 .8 .2-.8 .3 .8 .3-.8M168.9 174.3l.3 .8 .3-.8 .2 .8 .3-.8 .2 .8 .3-.8 .3 .8 .2-.8 .3 .8 .3-.8M168.9 171.7l.3 .8 .3-.8 .2 .8 .3-.8 .2 .8 .3-.8 .3 .8 .2-.8 .3 .8 .3-.8M168.9 169l.3 .8 .3-.8 .2 .8 .3-.8 .2 .8 .3-.8 .3 .8 .2-.8 .3 .8 .3-.8"/>
<path d="M168.9 166.4l.3 .8 .3-.8 .2 .8 .3-.8 .2 .8 .3-.8 .3 .8 .2-.8 .3 .8 .3-.8M173.8 166.3h.5l.7 .5-.7 .5h-.5zM173.8 168.9h.5l.7 .5-.7 .6h-.5zM173.8 171.5h.5l.7 .6-.7 .5h-.5zM173.8 174.2h.5l.7 .5-.7 .5h-.5zM173.8 176.8h.5l.7 .6-.7 .5h-.5zM173.8 179.5h.5l.7 .5-.7 .5h-.5zM233.9 164.3h1v.5l-.5 .7-.5-.7zM31.1 187.9v1.6M31.1 191.6v1.6M31.1 195.8v2.7M61.5 187.9l.6-.5h.6v1h-.6z"/>
<path d="M63.3 187.3h4.8v1.3h-4.8zM64.9 188.3l.3-.8 .2 .8 .3-.8 .3 .8 .2-.8 .3 .8 .3-.8 .2 .8 .3-.8 .2 .8M68.1 187.9h2.6M89.2 185.3h5.3M89.2 187.9h5.3M134.1 180h5.3M165.8 180h2.6"/>
</g>
<path d="M47 50.7h15.8v13.1h-15.8zM173.7 50.7h18.5v13.1h-18.5zM94.5 90.2h39.6v100.3h-39.6zM252.9 127.2h15.8v29h-15.8zM60.2 176.5v1.7M61 174.7v5.3M61.9 176.5v1.7M62.8 174.7v5.3" fill="none" stroke="#800000" stroke-width=".28"/>
<g fill="#800000" stroke="#800000" stroke-width=".21">
<path d="M35.1 68.6h2.6v.8h-2.6z"/>
<path d="M21.4 57.5h3.6v.8h-3.6z"/>
<path d="M21.4 58.8h3.6v.8h-3.6z"/>
<path d="M21.9 63.3h2.6v.8h-2.6z"/>
<path d="M220.7 54.6h.8v2.6h-.8z"/>
<path d="M229.9 57.5h3.7v.8h-3.7z"/>
<path d="M229.9 58.8h3.7v.8h-3.7z"/>
<path d="M230.4 63.3h2.7v.8h-2.7z"/>
<path d="M202.5 133.8h.8v2.6h-.8z"/>
<path d="M218.4 142.6h.7v.8h-.7z"/>
<path d="M218.4 145.3h.7v.8h-.7z"/>
<path d="M218.4 147.9h.7v.8h-.7z"/>
<path d="M218.4 132.1h.7v.8h-.7z"/>
<path d="M218.4 129.4h.7v.8h-.7z"/>
<path d="M218.4 150.6h.7v.8h-.7z"/>
<path d="M234 163.6h.8v.7h-.8z"/>
<path d="M210.2 142.5h.9v.7h-.9z"/>
<path d="M29.3 189.5h3.7v.8h-3.7z"/>
<path d="M29.3 190.8h3.7v.8h-3.7z"/>
<path d="M29.8 197.9h2.6v.8h-2.6z"/>
<path d="M82.6 100.3h2.6v.8h-2.6z"/>
<path d="M185 97.1h3.7v.8h-3.7z"/>
<path d="M185 98.4h3.7v.8h-3.7z"/>
<path d="M195.6 97.1h3.7v.8h-3.7z"/>
<path d="M195.6 98.4h3.7v.8h-3.7z"/>
<path d="M196.1 108.2h2.7v.8h-2.7z"/>
<path d="M46.7 176h.8v2.7h-.8z"/>
<path d="M173.1 100.4h.7v.8h-.7z"/>
<path d="M173.1 103h.7v.8h-.7z"/>
<path d="M173.1 105.7h.7v.8h-.7z"/>
<path d="M173.1 116.2h.7v.8h-.7z"/>
<path d="M173.1 118.9h.7v.8h-.7z"/>
<path d="M173.1 179.6h.7v.8h-.7z"/>
<path d="M173.1 177h.7v.8h-.7z"/>
<path d="M173.1 174.3h.7v.8h-.7z"/>
<path d="M173.1 171.7h.7v.8h-.7z"/>
<path d="M173.1 169h.7v.8h-.7z"/>
<path d="M173.1 166.4h.7v.8h-.7z"/>
<path d="M173.1 155.8h.7v.8h-.7z"/>
<path d="M173.1 153.2h.7v.8h-.7z"/>
<path d="M173.1 150.6h.7v.8h-.7z"/>
<path d="M173.1 147.9h.7v.8h-.7z"/>
<path d="M173.1 142.6h.7v.8h-.7z"/>
<path d="M173.1 140h.7v.8h-.7z"/>
<path d="M173.1 132.1h.7v.8h-.7z"/>
<path d="M60 153.2h.7v.8h-.7z"/>
<path d="M60 155.8h.7v.8h-.7z"/>
<path d="M60 161.1h.7v.8h-.7z"/>
<path d="M60 163.7h.7v.8h-.7z"/>
<path d="M80.9 169.3h.8v.7h-.8z"/>
<path d="M62.7 187.5h.6v.8h-.6z"/>
</g>
<g fill="#800000" stroke="#800000" stroke-width=".21">
<path d="M22.4 51.9a1 1 0 0 1 1.6 0 1 1 0 0 1-.5 1.5 1 1 0 0 1-1.3-.9h.4a.58 .58 0 0 1 .9-.5 .58 .58 0 0 1 .1 1 .58 .58 0 0 1-1-.3v-.2h-.4z" fill-rule="evenodd"/>
<path d="M201.9 69.3a1 1 0 0 1 1.6 0 1 1 0 0 1-.5 1.6 1 1 0 0 1-1.3-1h.4a.59 .59 0 0 1 .9-.5 .59 .59 0 0 1 .1 1 .59 .59 0 0 1-.9-.3l-.1-.2h-.4z" fill-rule="evenodd"/>
<path d="M230.9 51.9a1 1 0 0 1 1.7 0 1 1 0 0 1-.5 1.5 1 1 0 0 1-1.3-.9h.4a.58 .58 0 0 1 .8-.5 .58 .58 0 0 1 .1 1 .58 .58 0 0 1-.9-.3v-.2h-.4z" fill-rule="evenodd"/>
<path d="M225.7 161.7a1 1 0 0 1 1.6 0 1 1 0 0 1-.5 1.6 1 1 0 0 1-1.3-1h.4a.58 .58 0 0 1 .8-.5 .58 .58 0 0 1 .2 1 .58 .58 0 0 1-1-.3v-.2h-.4z" fill-rule="evenodd"/>
<path d="M30.3 160.1a1 1 0 0 1 1.6 0 1 1 0 0 1-.5 1.6 1 1 0 0 1-1.3-1h.4a.58 .58 0 0 1 .9-.5 .58 .58 0 0 1 .1 1 .58 .58 0 0 1-.9-.3l-.1-.2h-.4z" fill-rule="evenodd"/>
<path d="M196.6 86.2a1 1 0 0 1 1.7 0 1 1 0 0 1-.5 1.5 1 1 0 0 1-1.4-.9h.5a.58 .58 0 0 1 .8-.5 .58 .58 0 0 1 .1 1 .58 .58 0 0 1-.9-.3v-.2h-.5z" fill-rule="evenodd"/>
<path d="M148.3 58a1.01 1.01 0 0 1 1.6 0 1.01 1.01 0 0 1-.5 1.5 1.01 1.01 0 0 1-1.3-.9h.4a.59 .59 0 0 1 .9-.6 .59 .59 0 0 1 .1 1 .59 .59 0 0 1-.9-.3l-.1-.1h-.4z" fill-rule="evenodd"/>
<path d="M96.3 36.1a1 1 0 0 1 1.6 0 1 1 0 0 1-.5 1.5 1 1 0 0 1-1.3-.9h.4a.58 .58 0 0 1 .9-.5 .58 .58 0 0 1 .1 .9 .58 .58 0 0 1-.9-.3l-.1-.1h-.4z" fill-rule="evenodd"/>
</g>
<g fill="none" stroke="#008000" stroke-width=".21">
<path d="M97.1 55.9v2.7h-29M97.1 40.1v5.3M105.1 55.9v5.3h-37M105.1 45.4v-2.7h-26.5v10.6h-10.5M152.6 58.6h15.8M160.5 53.3h7.9M160.5 55.9h7.9M197.4 58.6h5.3v7.9M197.4 53.3h5.3M197.4 55.9h21.2M41.7 61.2h-5.3v5.3M157.8 61.2h10.6"/>
<path d="M197.4 61.2h5.3M89.2 92.9h-5.3v5.2M139.4 92.9h58M186.9 92.9v2.6M197.4 90.2v5.3M139.4 103.4h26.4M139.4 119.3h26.4M139.4 106.1h26.4M139.4 100.8h26.4M139.4 116.6h26.4M186.9 100.8v2.6h10.5M197.4 100.8v5.3"/>
<path d="M139.4 132.5h26.4M205.4 135.1h42.2M226.5 132.5h21.1M226.5 129.8h21.1M68.1 153.6h21.1M68.1 156.2h21.1M139.4 153.6h26.4M139.4 143h26.4M139.4 148.3h26.4M139.4 151h26.4M139.4 156.2h26.4M139.4 140.4h26.4"/>
<path d="M226.5 143h21.1M226.5 145.7h21.1M226.5 148.3h21.1M226.5 151h21.1M234.4 153.6v2.6M247.6 153.6h-21.1v5.3M31.1 164.1v5.3M49.6 177.4h5.3M68.1 177.4h21.1M68.1 161.5h21.1M68.1 164.1h21.1M139.4 177.4h26.4"/>
<path d="M139.4 169.4h26.4M139.4 166.8h26.4M139.4 174.7h26.4M139.4 172.1h26.4M31.1 180v7.9M31.1 193.2v2.6M31.1 185.3h58.1M70.7 187.9h18.5M139.4 180h26.4"/>
</g>
<g fill="#008000" stroke="#008000" stroke-width=".21">
<circle cx="202.7" cy="61.2" r=".53"/>
<circle cx="234.4" cy="153.6" r=".53"/>
<circle cx="186.9" cy="92.9" r=".53"/>
<circle cx="197.4" cy="92.9" r=".53"/>
<circle cx="97.1" cy="42.7" r=".53"/>
<circle cx="210.7" cy="135.1" r=".53"/>
<circle cx="197.4" cy="103.4" r=".53"/>
<circle cx="31.1" cy="185.3" r=".53"/>
<circle cx="81.3" cy="177.4" r=".53"/>
</g>
<text font-size="7.5" fill="#800000" x="231.8" y="184">mbed-HDK</text>
<text font-size="3.7" fill="#800000" x="231.8" y="190.6">Advantech-Wise-1530-v1.0.0</text>
<g font-size="3.2" fill="#800000">
<text x="231.8" y="195.8">20/09/2018</text>
<text x="249.1" y="195.8">11:56</text>
<text x="231.8" y="201.1">1/1</text>
</g>
<g font-size="2.6" fill="#505050">
<text x="93.4" y="35.1">+3.3V_TGT</text>
<text x="19.5" y="50.9">+3.3V_TGT</text>
<text x="173.7" y="50.1">IC2</text>
<text x="228.1" y="50.9">+3.3V_TGT</text>
<text x="147.5" y="62.3" transform="rotate(-90 147.5 62.3)">+3.3V_TGT</text>
<text x="47" y="69.1">ATECC608A</text>
<text x="47" y="66.5">IC1</text>
<text x="173.7" y="66.5">MX25R3235FM1IH0</text>
<text x="193.2" y="73.3">+3.3V_TGT</text>
<text x="193.7" y="85.2">+3.3V_TGT</text>
<text x="27.4" y="159.1">+3.3V_TGT</text>
<text x="216.9" y="165.7">+3.3V_TGT</text>
<text x="60.2" y="172.1">BAT1</text>
<text x="60.2" y="174.7">3</text>
<text x="61.6" y="174.7">0</text>
<text x="63" y="174.7">30</text>
</g>
<text font-size="2.6" fill="#800000" x="47" y="48">ATECC608A</text>
<g font-size="2.2" fill="#505050">
<text x="43.3" y="52.9">1</text>
<text x="65.2" y="52.9">8</text>
<text x="170" y="52.9">5</text>
<text x="194.6" y="52.9">2</text>
<text x="43.3" y="55.6">2</text>
<text x="43.3" y="58.2">3</text>
<text x="49.4" y="54.1">NC1</text>
<text x="49.4" y="56.7">NC2</text>
<text x="49.4" y="59.4">NC3</text>
<text x="56.4" y="56.7">NC7</text>
<text x="56.4" y="54.1">VCC</text>
<text x="56.7" y="59.4">SCL</text>
<text x="65.2" y="58.2">6</text>
<text x="65.2" y="55.6">7</text>
<text x="170" y="55.6">6</text>
<text x="170" y="58.2">7</text>
<text x="176.1" y="54.1">SI</text>
<text x="176.1" y="56.7">SCK</text>
<text x="176.1" y="59.4">RESET</text>
<text x="185.3" y="56.7">GND</text>
<text x="185.7" y="59.4">VCC</text>
<text x="186.9" y="54.1">SO</text>
<text x="194.6" y="58.2">8</text>
<text x="194.6" y="55.6">4</text>
<text x="43.3" y="60.8">4</text>
<text x="49.4" y="62">GND</text>
<text x="56.3" y="62">SDA</text>
<text x="65.2" y="60.8">5</text>
<text x="170" y="60.8">1</text>
<text x="176.1" y="62">CS</text>
<text x="186.5" y="62">WP</text>
<text x="194.6" y="60.8">3</text>
<text x="87.2" y="92.5">1*11</text>
<text x="96.9" y="93.7">GND</text>
<text x="127.7" y="93.7">VCC</text>
<text x="136.5" y="92.5">2*4</text>
<text x="118.8" y="101.6">I2S_CK_MCU</text>
<text x="136.5" y="100.4">8</text>
<text x="118.2" y="104.2">I2S_WS_MCU</text>
<text x="118.7" y="106.9">I2S_SD_MCU</text>
<text x="136.5" y="103.1">10</text>
<text x="136.5" y="105.7">12</text>
<text x="114.4" y="112.2">CB_NRESET_OUT</text>
<text x="136.5" y="111">16</text>
<text x="118.9" y="117.4">CB_PWR_ON</text>
<text x="136.5" y="116.3">20</text>
<text x="136.5" y="118.9">22</text>
<text x="122.4" y="120.1">UART_TX</text>
<text x="248" y="129.5">10</text>
<text x="255.3" y="130.6">10</text>
<text x="122.3" y="133.3">UART_RX</text>
<text x="136.5" y="132.1">32</text>
<text x="249.2" y="137.4">7</text>
<text x="249.2" y="134.7">8</text>
<text x="249.2" y="132.1">9</text>
<text x="255.3" y="135.9">8</text>
<text x="255.3" y="133.3">9</text>
<text x="125.3" y="141.2">GPIO0</text>
<text x="125.3" y="143.8">GPIO1</text>
<text x="136.5" y="140">38</text>
<text x="136.5" y="142.7">40</text>
<text x="249.2" y="142.7">5</text>
<text x="249.2" y="140">6</text>
<text x="255.3" y="143.8">5</text>
<text x="255.3" y="141.2">6</text>
<text x="255.3" y="138.6">7</text>
<text x="119.8" y="149.1">GPIO_3_WL</text>
<text x="136.5" y="147.9">44</text>
<text x="249.2" y="147.9">3</text>
<text x="249.2" y="145.3">4</text>
<text x="255.3" y="149.1">3</text>
<text x="255.3" y="146.5">4</text>
<text x="89.6" y="153.2">47</text>
<text x="89.6" y="155.9">49</text>
<text x="96.9" y="154.4">ADC0</text>
<text x="119.8" y="151.8">GPIO_4_WL</text>
<text x="119.8" y="154.4">GPIO_5_WL</text>
<text x="136.5" y="150.6">46</text>
<text x="136.5" y="153.2">48</text>
<text x="136.5" y="155.9">50</text>
<text x="249.2" y="153.2">1</text>
<text x="249.2" y="150.6">2</text>
<text x="255.3" y="154.4">1</text>
<text x="255.3" y="151.8">2</text>
<text x="89.6" y="161.1">53</text>
<text x="96.9" y="157">ADC1</text>
<text x="119.8" y="157">GPIO_6_WL</text>
<text x="89.6" y="163.8">55</text>
<text x="96.9" y="162.3">ADC2</text>
<text x="96.9" y="164.9">ADC3</text>
<text x="123" y="167.6">I2C_SDA</text>
<text x="136.5" y="166.4">58</text>
<text x="121.8" y="172.9">SPI_MOSI</text>
<text x="123.4" y="170.2">I2C_SCL</text>
<text x="136.5" y="169.1">60</text>
<text x="136.5" y="171.7">62</text>
<text x="89.6" y="177">65</text>
<text x="96.9" y="178.1">VBAT</text>
<text x="121.8" y="175.5">SPI_MISO</text>
<text x="123.4" y="178.1">SPI_CLK</text>
<text x="136.5" y="174.3">64</text>
<text x="136.5" y="177">66</text>
<text x="136.5" y="179.6">68</text>
<text x="89.6" y="184.9">71</text>
<text x="121.9" y="180.8">SPI_NCS0</text>
<text x="89.6" y="187.5">73</text>
<text x="96.9" y="186.1">NRESET</text>
<text x="96.9" y="188.7">NWAKEUP</text>
</g>
</svg>
